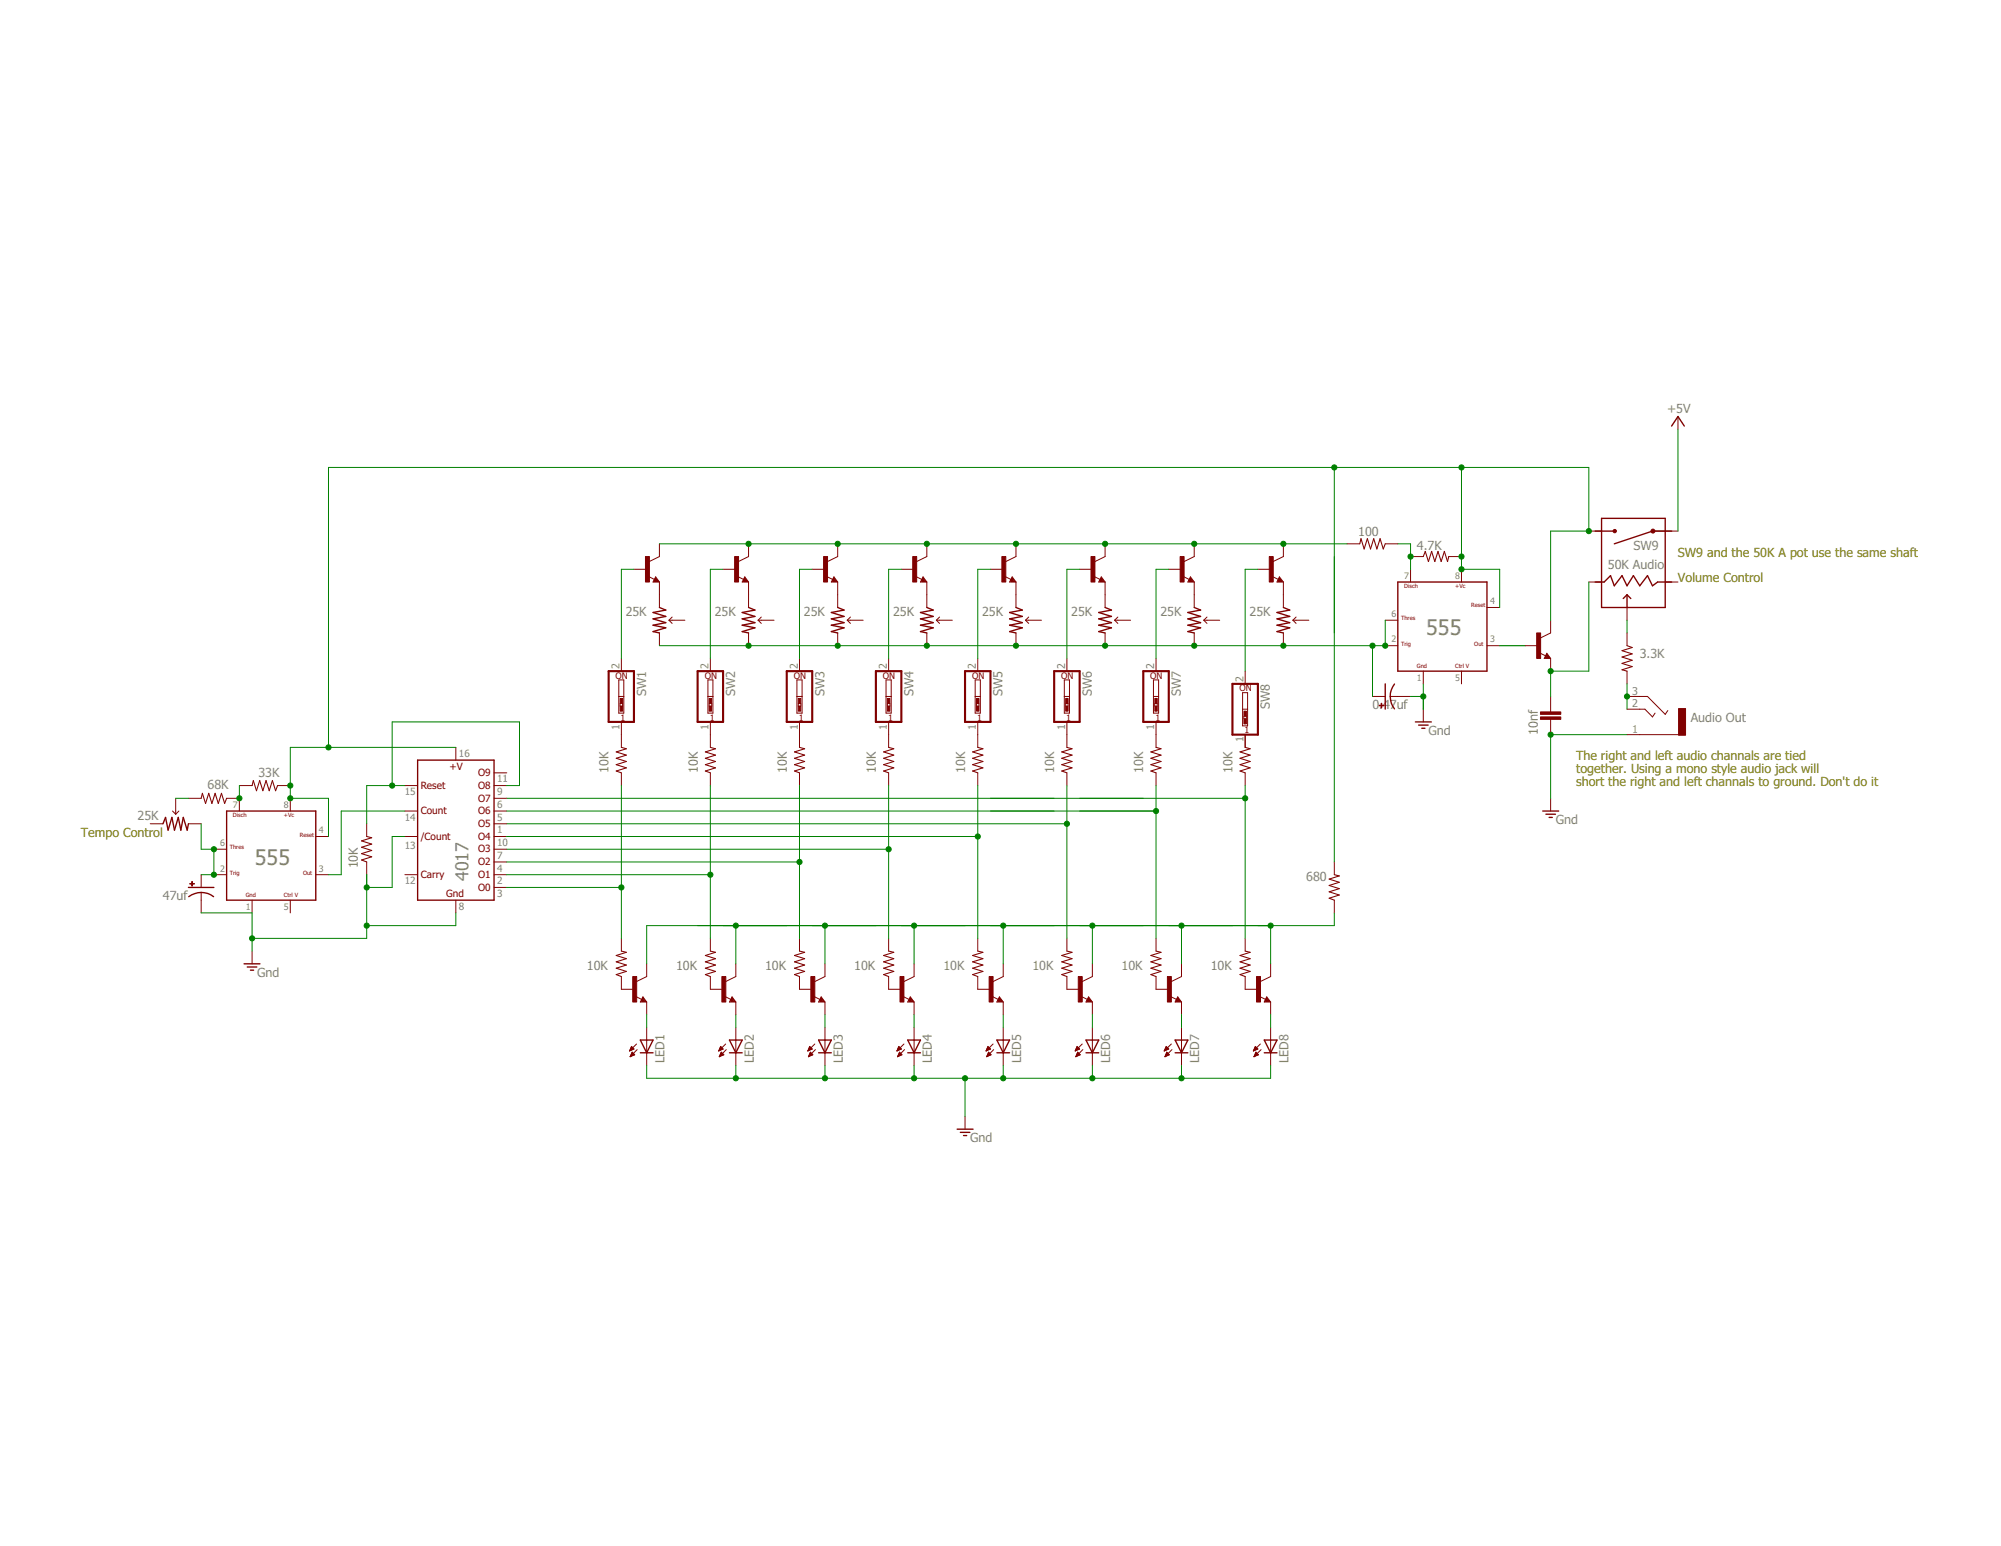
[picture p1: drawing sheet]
<svg xmlns="http://www.w3.org/2000/svg" width="279mm" height="216mm" viewBox="0 0 279 216" stroke-linecap="round" stroke-linejoin="round" font-family="sans-serif">
<path d="M209.4 90.2h3.6" fill="none" stroke="#808080" stroke-width=".14"/>
<g fill="none" stroke="#800000" stroke-width=".19">
<path d="M233.4 59.5l.9-1.3 .9 1.3M222.7 74.2h2.7M223.6 72.4h8.9v12.4h-8.9zM233.4 74.2h-2.7l-5.3 1.7M91.5 80.9l.1 .2h-.2l.1-.3 .4 .4h-.5M92.1 84.8l.9 .4-1.8 .3 1.8 .6-1.8 .3 1.8 .6-1.8 .3 1.8 .4-1.8 .5 .9 .2M104 80.9l.1 .2h-.3l.2-.3 .4 .4h-.6M104.5 84.8l.9 .4-1.8 .3 1.8 .6-1.8 .3 1.8 .6-1.8 .3 1.8 .4-1.8 .5 .9 .2M116.4 80.9l.1 .2h-.2l.1-.3 .4 .4h-.5M117 84.8l.9 .4-1.8 .3 1.8 .6-1.8 .3 1.8 .6-1.8 .3 1.8 .4-1.8 .5 .9 .2M128.9 80.9l.1 .2h-.3l.2-.3 .3 .4h-.5M129.4 84.8l.9 .4-1.8 .3 1.8 .6-1.8 .3 1.8 .6-1.8 .3 1.8 .4-1.8 .5 .9 .2"/>
<path d="M141.3 80.9l.1 .2h-.3l.2-.3 .4 .4h-.6M141.9 84.8l.8 .4-1.7 .3 1.7 .6-1.7 .3 1.7 .6-1.7 .3 1.7 .4-1.7 .5 .9 .2M153.8 80.9l.1 .2h-.3l.2-.3 .3 .4h-.5M154.3 84.8l.9 .4-1.8 .3 1.8 .6-1.8 .3 1.8 .6-1.8 .3 1.8 .4-1.8 .5 .9 .2M166.2 80.9l.1 .2h-.3l.2-.3 .4 .4h-.6M166.8 84.8l.8 .4-1.7 .3 1.7 .6-1.7 .3 1.7 .6-1.7 .3 1.7 .4-1.7 .5 .9 .2M178.6 80.9l.2 .2h-.3l.1-.3 .4 .4h-.5M179.2 84.8l.9 .4-1.8 .3 1.8 .6-1.8 .3 1.8 .6-1.8 .3 1.8 .4-1.8 .5 .9 .2M193.4 95.5v3.5M194.7 95.5a2.84 2.84 0 0 0 0 3.5M195.2 81.3h12.4v12.4h-12.4zM216 91.6l.1 .2h-.3l.2-.4 .3 .4h-.5"/>
<path d="M222.7 81.3h1.3l.9-.9 .5 1.4 1.1-1.4 .7 1.4 .9-1.4 .9 1.4 1-1.4 .7 1.4 .8-.5h1.9M227.2 83.1v1.7M227.2 83.1l-.5 .5M227.2 83.1l.5 .5M22.8 115l.3-.8 .4 1.7 .5-1.7 .4 1.7 .5-1.7 .4 1.7 .3-1.7 .5 1.7 .2-.9M31.6 113.3h12.5v12.4h-12.5zM58.3 106.2h10.7v19.5h-10.7zM197.6 100.8h2.3M198.1 101.3h1.3M198.5 101.7h.5M215.4 113.3h2.2M215.9 113.7h1.3"/>
<path d="M216.3 114.2h.4M26.3 123.9h3.6M26.4 125.2a2.84 2.84 0 0 1 3.4 0M34.1 134.6h2.2M34.5 135h1.4M35 135.5h.4M89.8 139.6l.1 .1h-.3l.2-.3 .3 .4h-.5M102.2 139.6l.1 .1h-.3l.2-.3 .4 .4h-.6M114.7 139.6v.1h-.2l.2-.3 .3 .4h-.5M127.1 139.6l.1 .1h-.3l.2-.3 .4 .4h-.6M139.6 139.6v.1h-.2l.2-.3 .3 .4h-.5M152 139.6l.1 .1h-.3l.2-.3 .3 .4h-.5"/>
<path d="M164.4 139.6l.1 .1h-.2l.1-.3 .4 .4h-.5M176.9 139.6l.1 .1h-.3l.2-.3 .3 .4h-.5M89.4 147h1.8M89.4 145.2h1.8l-.9 1.8zM101.9 147h1.7M101.9 145.2h1.7l-.9 1.8zM114.3 147h1.8M114.3 145.2h1.8l-.9 1.8zM126.7 145.2h1.8l-.9 1.8zM126.7 147h1.8M133.6 157.7h2.3M134.1 158.1h1.3"/>
<path d="M134.5 158.6h.5M139.2 147h1.8M139.2 145.2h1.8l-.9 1.8zM151.6 147h1.8M151.6 145.2h1.8l-.9 1.8zM164.1 147h1.8M164.1 145.2h1.8l-.9 1.8zM176.5 147h1.8M176.5 145.2h1.8l-.9 1.8z"/>
</g>
<g fill="none" stroke="#800000" stroke-width=".14">
<path d="M234.3 58.2v1.7M88.5 79.5h1.8M92.1 75.9v1.8l-1.4 .7M101 79.5h1.7M104.5 75.9v1.8l-1.4 .7M113.4 79.5h1.8M117 75.9v1.8l-1.5 .7M125.9 79.5h1.7M129.4 75.9v1.8l-1.4 .7M138.3 79.5h1.8M141.9 75.9v1.8l-1.5 .7M150.7 79.5h1.8"/>
<path d="M154.3 75.9v1.8l-1.4 .7M163.2 79.5h1.8M166.8 75.9v1.8l-1.5 .7M175.6 79.5h1.8M179.2 75.9v1.8l-1.4 .7M188.1 75.9h1.8M193.4 75.9h1.8M197 79.5v1.8M197 77.7h1.7M202.3 77.7h1.8M204.1 79.5v1.8M221.8 74.2h1.8"/>
<path d="M230.7 74.2h3.6M86.4 95h.7v4.6h-.7zM86.4 97.3h.7M86.6 98.3v.3M86.8 91.9v1.8M86.9 98.3v.3M90.5 80.5l.9 .4M91.5 80.6l.6 .7h-.9zM92.1 81.3v3.5M92.1 88.4v1.8M93.4 86.6h2.2M93.4 86.6l.5 .5"/>
<path d="M93.9 86.2l-.5 .4M98.8 95h.7v4.6h-.7zM98.8 97.3h.7M99 98.3v.3M99.2 91.9v1.8M99.4 98.3v.3M103 80.5l.8 .4M104 80.6l.5 .7h-.9zM104.5 81.3v3.5M104.5 88.4v1.8M105.9 86.6h2.2M105.9 86.6l.4 .5"/>
<path d="M106.3 86.2l-.4 .4M111.3 95h.7v4.6h-.7zM111.3 97.3h.7M111.5 98.3v.3M111.6 91.9v1.8M111.8 98.3v.3M115.4 80.5l.9 .4M116.4 80.6l.6 .7h-.9zM117 81.3v3.5M117 88.4v1.8M118.3 86.6h2.2M118.3 86.6l.4 .5"/>
<path d="M118.7 86.2l-.4 .4M123.7 95h.7v4.6h-.7zM123.7 97.3h.7M123.9 98.3v.3M124.1 91.9v1.8M124.3 98.3v.3M127.8 80.5l.9 .4M128.9 80.6l.5 .7h-.9zM129.4 81.3v3.5M129.4 88.4v1.8M130.7 86.6h2.3M130.7 86.6l.5 .5"/>
<path d="M131.2 86.2l-.5 .4M136.2 95h.7v4.6h-.7zM136.2 97.3h.7M136.4 98.3v.3M136.5 91.9v1.8M136.7 98.3v.3M140.3 80.5l.9 .4M141.3 80.6l.6 .7h-.9zM141.9 81.3v3.5M141.9 88.4v1.8M143.2 86.6h2.2M143.2 86.6l.4 .5"/>
<path d="M143.6 86.2l-.4 .4M148.6 95h.7v4.6h-.7zM148.6 97.3h.7M148.8 98.3v.3M149 91.9v1.8M149.1 98.3v.3M152.7 80.5l.9 .4M153.8 80.6l.5 .7h-.9zM154.3 81.3v3.5M154.3 88.4v1.8M155.6 86.6h2.3M155.6 86.6l.5 .5"/>
<path d="M156.1 86.2l-.5 .4M161.1 95h.7v4.6h-.7zM161.1 97.3h.7M161.2 98.3v.3M161.4 91.9v1.8M161.6 98.3v.3M165.2 80.5l.9 .4M166.2 80.6l.6 .7h-.9zM166.8 81.3v3.5M166.8 88.4v1.8M168.1 86.6h2.2M168.1 86.6l.4 .5"/>
<path d="M168.5 86.2l-.4 .4M173.5 96.7h.7v4.7h-.7zM173.5 99h.7M173.9 93.7v1.8M177.6 80.5l.9 .4M178.6 80.6l.6 .7h-.9zM179.2 81.3v3.5M179.2 88.4v1.8M180.5 86.6h2.3M180.5 86.6l.5 .5M181 86.2l-.5 .4M191.6 97.3h1.8"/>
<path d="M193.4 86.6h1.8M193.4 90.2h1.8M194.1 97.3h2.9M198.7 93.7v1.8M198.7 99v1.8M204.1 93.7v1.8M207.6 90.2h1.8M207.6 84.8h1.8M213 90.2h1.7M214.9 91.2l.9 .4M216 91.2l.5 .7h-.9zM216.5 86.6v1.8l-1.4 .7"/>
<path d="M216.5 91.9v1.8M216.5 97.3v2.1M221.8 81.3h1.8M227.2 97.3h2.8l2.5 2.5 .4-.6M227.2 99h2.5l1 1.1 .4-.5M227.2 84.8v1.8M227.2 88.4v1.8M227.2 93.7v1.8M232.5 81.3h1.8M21 115h1.8M24.1 113.3l.4 .4M24.5 111.5v2.2"/>
<path d="M25 113.3l-.5 .4M26.3 115h1.8M26.3 111.5h1.8M29.9 118.6h1.7M31.6 111.5h1.8v1.8M33.4 109.7h1.8M38.8 109.7h1.7M40.5 111.5v1.8M44.1 116.8h1.8M51.2 115v1.8M56.5 116.8h1.8M56.5 109.7h1.8"/>
<path d="M56.5 113.3h1.8M63.6 104.4v1.8M69 118.6h1.8M69 116.8h1.8M69 109.7h1.8M69 115h1.8M69 113.3h1.8M69 107.9h1.8M69 111.5h1.8M86.8 100.8v3.6M86.8 107.9v1.8M99.2 100.8v3.6"/>
<path d="M99.2 107.9v1.8M111.6 100.8v3.6M111.6 107.9v1.8M124.1 100.8v3.6M124.1 107.9v1.8M136.5 100.8v3.6M136.5 107.9v1.8M149 100.8v3.6M149 107.9v1.8M161.4 100.8v3.6M161.4 107.9v1.8M173.7 100v.4"/>
<path d="M173.9 102.6v1.8M173.9 107.9v1.8M174 100v.4M216.5 100.5v2.1M216.5 111.5v1.8M227.2 102.6h7.2M28.1 122.2v1.7M28.1 124.6v2.9M29.9 122.2h1.7M35.2 125.7v1.8M35.2 132.8v1.8M40.5 125.7v1.8"/>
<path d="M44.1 122.2h1.8M51.2 120.4v1.8M56.5 122.2h1.8M63.6 125.7v1.8M69 122.2h1.8M69 120.4h1.8M69 123.9h1.8M86.8 131v1.8M86.8 136.4v1.8h1.7M88.8 139.1l.8 .5M89.8 139.2l.5 .7h-.9zM90.3 134.6v1.8l-1.4 .7"/>
<path d="M90.3 139.9v1.8M99.2 131v1.8M99.2 136.4v1.8h1.8M101.2 139.1l.8 .5M102.2 139.2l.5 .7h-.8zM102.7 134.6v1.8l-1.4 .7M102.7 139.9v1.8M111.6 131v1.8M111.6 136.4v1.8h1.8M113.6 139.1l.9 .5M114.7 139.2l.5 .7h-.9zM115.2 134.6v1.8l-1.4 .7"/>
<path d="M115.2 139.9v1.8M124.1 131v1.8M124.1 136.4v1.8h1.8M126.1 139.1l.8 .5M127.1 139.2l.5 .7h-.9zM127.6 134.6v1.8l-1.4 .7M127.6 139.9v1.8M136.5 131v1.8M136.5 136.4v1.8h1.8M138.5 139.1l.9 .5M139.6 139.2l.5 .7h-.9zM140.1 134.6v1.8l-1.4 .7"/>
<path d="M140.1 139.9v1.8M149 131v1.8M149 136.4v1.8h1.7M151 139.1l.8 .5M152 139.2l.5 .7h-.9zM152.5 134.6v1.8l-1.4 .7M152.5 139.9v1.8M161.4 131v1.8M161.4 136.4v1.8h1.8M163.4 139.1l.9 .5M164.4 139.2l.6 .7h-.9zM165 134.6v1.8l-1.4 .7"/>
<path d="M165 139.9v1.8M173.9 131v1.8M173.9 136.4v1.8h1.7M175.9 139.1l.8 .5M176.9 139.2l.5 .7h-.9zM177.4 134.6v1.8l-1.4 .7M177.4 139.9v1.8M186.3 120.4v1.8M186.3 125.7v1.8M87.9 146.7h.1M87.9 146.7h.3M88 146.6h.3"/>
<path d="M88 147.6h.1M88 146.5h.5M88 147.5h.2M88.1 146.4h.4M88.1 147.4h.2M88.1 146.4h.3M88.1 147.3h.4M88.1 146.3h.2M88.1 147.3h.5M88.1 146.2h.1M88.2 147.2h.3M88.2 146.1l.3 .4-.6 .3z"/>
<path d="M88.2 147.1h.2M88.2 147h.1M88.3 147h.1M88.3 146.9l.3 .4-.6 .3zM88.9 145.8l-1 1M89 146.6l-1 1M90.3 143.5v5.3M100.4 146.7h.1M100.4 146.7h.2M100.4 146.6h.4M100.4 147.6h.1M100.5 146.5h.4"/>
<path d="M100.5 147.5h.1M100.5 146.4h.4M100.5 147.4h.3M100.5 146.4h.3M100.5 147.3h.5M100.6 146.3h.2M100.6 147.3h.4M100.6 146.2h.1M100.6 147.2h.3M100.6 147.1h.3M100.7 147h.1M100.7 146.9l.4 .4-.7 .3z"/>
<path d="M101 146.5l-.4-.4-.2 .7M101 146.5l-.6 .3M101.3 145.8l-.9 1M101.4 146.6l-1 1M102.7 143.5v5.3M112.8 146.7h.1M112.8 146.7h.2M112.9 146.6h.3M112.9 147.6h.1M112.9 146.5h.5M112.9 147.5h.2M112.9 146.4h.4"/>
<path d="M112.9 147.4h.3M113 146.4h.3M113 147.3h.4M113 146.3h.2M113 147.3h.5M113 146.2h.1M113.1 147.2h.3M113.1 146.1l.3 .4-.6 .3zM113.1 147.1h.2M113.1 147h.1M113.2 146.9l.3 .4-.6 .3zM113.8 145.8l-1 1"/>
<path d="M113.9 146.6l-1 1M115.2 143.5v5.3M125.2 146.7h.1M125.3 146.7h.2M125.3 146.6h.4M125.3 147.6h.1M125.3 146.5h.5M125.4 146.4h.4M125.4 147.5h.1M125.4 147.4h.3M125.4 146.4h.3M125.4 146.3h.2"/>
<path d="M125.4 147.3h.5M125.5 147.3h.4M125.5 146.2h.1M125.5 147.2h.3M125.5 147.1h.3M125.6 147h.1M125.6 146.9l.3 .4-.6 .3zM125.9 146.5l-.4-.4-.3 .7M125.9 146.5l-.7 .3M126.2 145.8l-1 1M126.3 146.6l-1 1M127.6 143.5v5.3"/>
<path d="M134.7 155.9v1.8M137.7 146.7h.1M137.7 146.7h.2M137.8 146.6h.3M137.8 147.6h.1M137.8 146.5h.5M137.8 147.5h.2M137.8 146.4h.4M137.8 147.4h.3M137.9 146.4h.3M137.9 146.3h.2M137.9 147.3h.4"/>
<path d="M137.9 146.2h.1M137.9 147.2h.4M137.9 146.1l.4 .4-.6 .3zM138 147.1h.2M138 147h.1M138 146.9l.4 .4-.6 .3zM138.7 145.8l-1 1M138.7 146.6l-.9 1M140.1 143.5v5.3M150.1 146.7h.1M150.2 146.7h.2M150.2 146.6h.3"/>
<path d="M150.2 147.6h.1M150.2 146.5h.5M150.2 147.5h.2M150.3 146.4h.4M150.3 147.4h.3M150.3 146.4h.3M150.3 147.3h.4M150.3 146.3h.2M150.3 147.3h.5M150.4 146.2h.1M150.4 147.2h.3M150.4 146.1l.3 .4-.6 .3z"/>
<path d="M150.4 147.1h.2M150.4 147h.2M150.5 147h.1M150.5 146.9l.3 .4-.6 .3zM151.1 145.8l-1 1M151.2 146.6l-1 1M152.5 143.5v5.3M162.6 146.7h.1M162.6 146.7h.2M162.6 146.6h.4M162.7 147.6h.1M162.7 146.5h.5"/>
<path d="M162.7 147.5h.2M162.7 146.4h.4M162.7 147.4h.3M162.8 146.4h.2M162.8 147.3h.4M162.8 146.3h.2M162.8 146.2h.1M162.8 147.2h.4M162.8 146.1l.4 .4-.6 .3zM162.9 147.1h.2M162.9 147h.1M162.9 146.9l.4 .4-.6 .3z"/>
<path d="M163.6 145.8l-1 1M163.6 146.6l-.9 1M165 143.5v5.3M175 146.7h.1M175 146.7h.3M175.1 146.6h.3M175.1 146.5h.5M175.1 147.6h.1M175.1 147.5h.2M175.2 146.4h.4M175.2 146.4h.3M175.2 147.4h.3"/>
<path d="M175.2 147.3h.4M175.2 146.3h.2M175.2 147.3h.5M175.3 146.2h.1M175.3 147.2h.3M175.3 146.1l.3 .4-.6 .3zM175.3 147.1h.2M175.3 147h.2M175.4 147h.1M175.4 146.9l.3 .4-.6 .3zM176 145.8l-1 1M176.1 146.6l-1 1"/>
<path d="M177.4 143.5v5.3"/>
</g>
<g fill="none" stroke="#800000" stroke-width=".15">
<path d="M189.9 75.9l.1-.7 .5 1.5 .4-1.5 .5 1.5 .4-1.5 .5 1.5 .4-1.5 .4 1.5 .3-.8M198.7 77.7l.3-.7 .5 1.4 .4-1.4 .4 1.4 .5-1.4 .4 1.4 .5-1.4 .4 1.4 .2-.7M227.2 90.2l.7 .2-1.4 .5 1.4 .4-1.4 .5 1.4 .4-1.4 .4 1.4 .5-1.4 .4 .7 .2M28.1 111.5l.2-.7 .4 1.4 .4-1.4 .5 1.4 .4-1.4 .5 1.4 .4-1.4 .5 1.4 .2-.7M35.2 109.7l.2-.7 .4 1.4 .5-1.4 .4 1.4 .4-1.4 .5 1.4 .4-1.4 .5 1.4 .3-.7M51.2 116.8l.7 .2-1.4 .4 1.4 .5-1.4 .4 1.4 .5-1.4 .4 1.4 .5-1.4 .4 .7 .3M86.8 104.4l.7 .2-1.5 .4 1.5 .5-1.5 .4 1.5 .4-1.5 .5 1.5 .4-1.5 .5 .8 .2M99.2 104.4l.7 .2-1.4 .4 1.4 .5-1.4 .4 1.4 .4-1.4 .5 1.4 .4-1.4 .5 .7 .2M111.6 104.4l.8 .2-1.5 .4 1.5 .5-1.5 .4 1.5 .4-1.5 .5 1.5 .4-1.5 .5 .7 .2M124.1 104.4l.7 .2-1.4 .4 1.4 .5-1.4 .4 1.4 .4-1.4 .5 1.4 .4-1.4 .5 .7 .2M136.5 104.4l.7 .2-1.4 .4 1.4 .5-1.4 .4 1.4 .4-1.4 .5 1.4 .4-1.4 .5 .7 .2M149 104.4l.7 .2-1.4 .4 1.4 .5-1.4 .4 1.4 .4-1.4 .5 1.4 .4-1.4 .5 .7 .2"/>
<path d="M161.4 104.4l.7 .2-1.4 .4 1.4 .5-1.4 .4 1.4 .4-1.4 .5 1.4 .4-1.4 .5 .7 .2M173.9 104.4l.7 .2-1.5 .4 1.5 .5-1.5 .4 1.5 .4-1.5 .5 1.5 .4-1.5 .5 .8 .2M86.8 132.8l.7 .2-1.5 .4 1.5 .5-1.5 .4 1.5 .5-1.5 .4 1.5 .5-1.5 .4 .8 .3M99.2 132.8l.7 .2-1.4 .4 1.4 .5-1.4 .4 1.4 .5-1.4 .4 1.4 .5-1.4 .4 .7 .3M111.6 132.8l.8 .2-1.5 .4 1.5 .5-1.5 .4 1.5 .5-1.5 .4 1.5 .5-1.5 .4 .7 .3M124.1 132.8l.7 .2-1.4 .4 1.4 .5-1.4 .4 1.4 .5-1.4 .4 1.4 .5-1.4 .4 .7 .3M136.5 132.8l.7 .2-1.4 .4 1.4 .5-1.4 .4 1.4 .5-1.4 .4 1.4 .5-1.4 .4 .7 .3M149 132.8l.7 .2-1.4 .4 1.4 .5-1.4 .4 1.4 .5-1.4 .4 1.4 .5-1.4 .4 .7 .3M161.4 132.8l.7 .2-1.4 .4 1.4 .5-1.4 .4 1.4 .5-1.4 .4 1.4 .5-1.4 .4 .7 .3M173.9 132.8l.7 .2-1.5 .4 1.5 .5-1.5 .4 1.5 .5-1.5 .4 1.5 .5-1.5 .4 .8 .3M186.3 122.2l.7 .1-1.4 .5 1.4 .4-1.4 .5 1.4 .4-1.4 .4 1.4 .5-1.4 .4 .7 .3"/>
</g>
<path d="M85 93.7h3.5v7.1h-3.5zM97.4 93.7h3.6v7.1h-3.6zM109.9 93.7h3.5v7.1h-3.5zM122.3 93.7h3.6v7.1h-3.6zM134.7 93.7h3.6v7.1h-3.6zM147.2 93.7h3.5v7.1h-3.5zM159.6 93.7h3.6v7.1h-3.6zM172.1 95.5h3.5v7.1h-3.5z" fill="none" stroke="#800000" stroke-width=".3"/>
<g fill="#800000" stroke="#800000" stroke-width=".14">
<path d="M86.6 97.5h.3v.8h-.3z"/>
<path d="M86.6 98.6h.3v.7h-.3z"/>
<path d="M99 97.5h.4v.8h-.4z"/>
<path d="M99 98.6h.4v.7h-.4z"/>
<path d="M111.5 97.5h.3v.8h-.3z"/>
<path d="M111.5 98.6h.3v.7h-.3z"/>
<path d="M123.9 97.5h.3v.8h-.3z"/>
<path d="M123.9 98.6h.3v.7h-.3z"/>
<path d="M136.4 97.5h.3v.8h-.3z"/>
<path d="M136.4 98.6h.3v.7h-.3z"/>
<path d="M148.8 97.5h.3v.8h-.3z"/>
<path d="M148.8 98.6h.3v.7h-.3z"/>
<path d="M161.2 97.5h.4v.8h-.4z"/>
<path d="M161.2 98.6h.4v.7h-.4z"/>
<path d="M173.7 99.3h.3v.7h-.3z"/>
<path d="M173.7 100.4h.3v.7h-.3z"/>
<path d="M192.8 98.2h.1v.6h-.1z"/>
<path d="M192.6 98.5h.6v.1h-.6z"/>
<path d="M90.1 77.7h.6v3.6h-.6z"/>
<path d="M102.6 77.7h.5v3.6h-.5z"/>
<path d="M115 77.7h.5v3.6h-.5z"/>
<path d="M127.4 77.7h.6v3.6h-.6z"/>
<path d="M139.9 77.7h.5v3.6h-.5z"/>
<path d="M152.3 77.7h.6v3.6h-.6z"/>
<path d="M164.8 77.7h.5v3.6h-.5z"/>
<path d="M177.2 77.7h.6v3.6h-.6z"/>
<path d="M88.3 136.4h.6v3.5h-.6z"/>
<path d="M100.8 136.4h.5v3.5h-.5z"/>
<path d="M113.2 136.4h.6v3.5h-.6z"/>
<path d="M125.7 136.4h.5v3.5h-.5z"/>
<path d="M138.1 136.4h.6v3.5h-.6z"/>
<path d="M150.6 136.4h.5v3.5h-.5z"/>
<path d="M163 136.4h.6v3.5h-.6z"/>
<path d="M175.5 136.4h.5v3.5h-.5z"/>
<path d="M26.5 123.4h.6v.1h-.6z"/>
<path d="M26.8 123.1h.1v.6h-.1z"/>
<path d="M215.1 100.1h2.8v.4h-2.8z"/>
<path d="M215.1 99.4h2.8v.4h-2.8z"/>
<path d="M214.6 88.4h.5v3.5h-.5z"/>
<path d="M234.4 99h1v3.7h-1z"/>
</g>
<g fill="#800000" stroke="#800000" stroke-width=".14">
<circle cx="225.5" cy="74.2" r=".23"/>
<circle cx="230.8" cy="74.2" r=".28"/>
</g>
<g fill="none" stroke="#008000" stroke-width=".14">
<path d="M234.3 59.9v14.3M88.5 79.5h-1.7v12.4M92.1 75.9h96M101 79.5h-1.8v12.4M113.4 79.5h-1.8v12.4M125.9 79.5h-1.8v12.4M138.3 79.5h-1.8v12.4M150.7 79.5h-1.7v12.4M163.2 79.5h-1.8v12.4M175.6 79.5h-1.7v14.2M186.3 65.3v55.1M195.2 75.9h1.8v3.6"/>
<path d="M204.1 65.3v14.2h5.3v5.3M191.6 90.2v7.1M193.4 86.6v3.6h-101.3M197 97.3h1.7M198.7 95.5v3.5M209.4 90.2h3.6M216.5 86.6v-12.4h5.3v-8.9h-175.9v39.1M221.8 81.3v12.4h-5.3v3.6M227.2 86.6v1.8M227.2 95.5v3.5M24.5 111.5h1.8M28.1 115v3.6h1.8v3.6h-1.8"/>
<path d="M33.4 109.7v1.8M54.8 109.7v-8.9h17.7v8.9h-1.7M56.5 116.8h-1.7v7.1h-3.6M56.5 109.7h-5.3v5.3M56.5 113.3h-8.9v8.9h-1.7M63.6 104.4h-23.1v7.1h5.4v5.3M70.8 116.8h65.7M70.8 113.3h90.6M70.8 115h78.2M70.8 111.5h103.1M70.8 118.6h53.3M86.8 109.7v21.3"/>
<path d="M99.2 109.7v21.3M111.6 109.7v21.3M124.1 109.7v21.3M136.5 109.7v21.3M149 109.7v21.3M161.4 109.7v21.3M173.9 109.7v21.3M227.2 102.6h-10.7v8.9M28.1 127.5h7.1v5.3M51.2 122.2v8.8h-16M63.6 127.5v1.8h-12.4M70.8 123.9h16"/>
<path d="M70.8 122.2h28.4M70.8 120.4h40.8M102.7 129.3v5.3M115.2 129.3v5.3M127.6 129.3v5.3M140.1 129.3v5.3M152.5 129.3v5.3M165 129.3v5.3M177.4 129.3v5.3M186.3 127.5v1.8h-96v5.3M90.3 141.7v1.8M90.3 148.8v1.8h87.1v-1.8"/>
<path d="M102.7 141.7v1.8M102.7 148.8v1.8M115.2 141.7v1.8M115.2 148.8v1.8M127.6 141.7v1.8M127.6 148.8v1.8M134.7 150.6v5.3M140.1 141.7v1.8M140.1 148.8v1.8M152.5 141.7v1.8M152.5 148.8v1.8M165 141.7v1.8"/>
<path d="M165 148.8v1.8M177.4 141.7v1.8"/>
</g>
<g fill="#008000" stroke="#008000" stroke-width=".14">
<circle cx="33.4" cy="111.5" r=".36"/>
<circle cx="51.2" cy="123.9" r=".36"/>
<circle cx="35.2" cy="131" r=".36"/>
<circle cx="51.2" cy="129.3" r=".36"/>
<circle cx="99.2" cy="122.2" r=".36"/>
<circle cx="111.6" cy="120.4" r=".36"/>
<circle cx="136.5" cy="116.8" r=".36"/>
<circle cx="149" cy="115" r=".36"/>
<circle cx="161.4" cy="113.3" r=".36"/>
<circle cx="173.9" cy="111.5" r=".36"/>
<circle cx="177.4" cy="129.3" r=".36"/>
<circle cx="54.8" cy="109.7" r=".36"/>
<circle cx="29.9" cy="122.2" r=".36"/>
<circle cx="29.9" cy="118.6" r=".36"/>
<circle cx="104.5" cy="90.2" r=".36"/>
<circle cx="117" cy="90.2" r=".36"/>
<circle cx="129.4" cy="90.2" r=".36"/>
<circle cx="179.2" cy="90.2" r=".36"/>
<circle cx="166.8" cy="90.2" r=".36"/>
<circle cx="154.3" cy="90.2" r=".36"/>
<circle cx="141.9" cy="90.2" r=".36"/>
<circle cx="193.4" cy="90.2" r=".36"/>
<circle cx="191.6" cy="90.2" r=".36"/>
<circle cx="104.5" cy="75.9" r=".36"/>
<circle cx="117" cy="75.9" r=".36"/>
<circle cx="179.2" cy="75.9" r=".36"/>
<circle cx="166.8" cy="75.9" r=".36"/>
<circle cx="154.3" cy="75.9" r=".36"/>
<circle cx="141.9" cy="75.9" r=".36"/>
<circle cx="129.4" cy="75.9" r=".36"/>
<circle cx="198.7" cy="97.3" r=".36"/>
<circle cx="124.1" cy="118.6" r=".36"/>
<circle cx="86.8" cy="123.9" r=".36"/>
<circle cx="102.7" cy="150.6" r=".36"/>
<circle cx="115.2" cy="150.6" r=".36"/>
<circle cx="127.6" cy="150.6" r=".36"/>
<circle cx="140.1" cy="150.6" r=".36"/>
<circle cx="134.7" cy="150.6" r=".36"/>
<circle cx="152.5" cy="150.6" r=".36"/>
<circle cx="165" cy="150.6" r=".36"/>
<circle cx="216.5" cy="93.7" r=".36"/>
<circle cx="216.5" cy="102.6" r=".36"/>
<circle cx="197" cy="77.7" r=".36"/>
<circle cx="102.7" cy="129.3" r=".36"/>
<circle cx="115.2" cy="129.3" r=".36"/>
<circle cx="127.6" cy="129.3" r=".36"/>
<circle cx="140.1" cy="129.3" r=".36"/>
<circle cx="152.5" cy="129.3" r=".36"/>
<circle cx="165" cy="129.3" r=".36"/>
<circle cx="204.1" cy="79.5" r=".36"/>
<circle cx="204.1" cy="77.7" r=".36"/>
<circle cx="204.1" cy="65.3" r=".36"/>
<circle cx="186.3" cy="65.3" r=".36"/>
<circle cx="45.9" cy="104.4" r=".36"/>
<circle cx="40.5" cy="109.7" r=".36"/>
<circle cx="40.5" cy="111.5" r=".36"/>
<circle cx="221.8" cy="74.2" r=".36"/>
<circle cx="227.2" cy="97.3" r=".36"/>
</g>
<g font-size="3" fill="#808080">
<text x="199.1" y="88.7">555</text>
<text x="35.6" y="120.7">555</text>
</g>
<text font-size="2.5" fill="#808080" x="65.4" y="123" transform="rotate(-90 65.4 123)">4017</text>
<g font-size="1.8" fill="#808080">
<text x="232.8" y="57.6">+5V</text>
<text x="189.7" y="74.9">100</text>
<text x="197.9" y="76.8">4.7K</text>
<text x="228.1" y="76.8">SW9</text>
<text x="224.5" y="79.5">50K Audio</text>
<text x="87.4" y="86.1">25K</text>
<text x="99.8" y="86.1">25K</text>
<text x="112.3" y="86.1">25K</text>
<text x="124.7" y="86.1">25K</text>
<text x="137.1" y="86.1">25K</text>
<text x="149.6" y="86.1">25K</text>
<text x="162" y="86.1">25K</text>
<text x="174.5" y="86.1">25K</text>
<text x="229" y="91.9">3.3K</text>
<text x="90.2" y="97.2" transform="rotate(-90 90.2 97.2)">SW1</text>
<text x="102.7" y="97.2" transform="rotate(-90 102.7 97.2)">SW2</text>
<text x="115.1" y="97.2" transform="rotate(-90 115.1 97.2)">SW3</text>
<text x="127.6" y="97.2" transform="rotate(-90 127.6 97.2)">SW4</text>
<text x="140" y="97.2" transform="rotate(-90 140 97.2)">SW5</text>
<text x="152.4" y="97.2" transform="rotate(-90 152.4 97.2)">SW6</text>
<text x="164.9" y="97.2" transform="rotate(-90 164.9 97.2)">SW7</text>
<text x="177.3" y="99" transform="rotate(-90 177.3 99)">SW8</text>
<text x="191.6" y="99">0.47uf</text>
<text x="236.1" y="100.8">Audio Out</text>
<text x="85" y="107.9" transform="rotate(-90 85 107.9)">10K</text>
<text x="97.4" y="107.9" transform="rotate(-90 97.4 107.9)">10K</text>
<text x="109.9" y="107.9" transform="rotate(-90 109.9 107.9)">10K</text>
<text x="122.3" y="107.9" transform="rotate(-90 122.3 107.9)">10K</text>
<text x="134.7" y="107.9" transform="rotate(-90 134.7 107.9)">10K</text>
<text x="147.2" y="107.9" transform="rotate(-90 147.2 107.9)">10K</text>
<text x="159.6" y="107.9" transform="rotate(-90 159.6 107.9)">10K</text>
<text x="172.1" y="107.9" transform="rotate(-90 172.1 107.9)">10K</text>
<text x="199.5" y="102.6">Gnd</text>
<text x="214.7" y="102.6" transform="rotate(-90 214.7 102.6)">10nf</text>
<text x="29" y="110.2">68K</text>
<text x="36.1" y="108.5">33K</text>
<text x="19.2" y="114.5">25K</text>
<text x="217.2" y="115">Gnd</text>
<text x="22.8" y="125.7">47uf</text>
<text x="50" y="121.3" transform="rotate(-90 50 121.3)">10K</text>
<text x="182.4" y="123">680</text>
<text x="35.9" y="136.4">Gnd</text>
<text x="82" y="135.5">10K</text>
<text x="94.4" y="135.5">10K</text>
<text x="106.8" y="135.5">10K</text>
<text x="119.3" y="135.5">10K</text>
<text x="131.7" y="135.5">10K</text>
<text x="144.2" y="135.5">10K</text>
<text x="156.6" y="135.5">10K</text>
<text x="169.1" y="135.5">10K</text>
<text x="92.8" y="148.5" transform="rotate(-90 92.8 148.5)">LED1</text>
<text x="105.2" y="148.5" transform="rotate(-90 105.2 148.5)">LED2</text>
<text x="117.7" y="148.5" transform="rotate(-90 117.7 148.5)">LED3</text>
<text x="130.1" y="148.5" transform="rotate(-90 130.1 148.5)">LED4</text>
<text x="142.6" y="148.5" transform="rotate(-90 142.6 148.5)">LED5</text>
<text x="155" y="148.5" transform="rotate(-90 155 148.5)">LED6</text>
<text x="167.5" y="148.5" transform="rotate(-90 167.5 148.5)">LED7</text>
<text x="179.9" y="148.5" transform="rotate(-90 179.9 148.5)">LED8</text>
<text x="135.5" y="159.5">Gnd</text>
</g>
<g font-size="1.8" fill="#808000">
<text x="234.3" y="77.7">SW9 and the 50K A pot use the same shaft</text>
<text x="234.3" y="81.3">Volume Control</text>
<text x="220.1" y="106.2">The right and left audio channals are tied</text>
<text x="220.1" y="107.9">together. Using a mono style audio jack will</text>
<text x="220.1" y="109.7">short the right and left channals to ground. Don't do it</text>
<text x="11.3" y="116.8">Tempo Control</text>
</g>
<g font-size="1.5" fill="#808080">
<text x="86.5" y="93.5" transform="rotate(-90 86.5 93.5)">2</text>
<text x="98.9" y="93.5" transform="rotate(-90 98.9 93.5)">2</text>
<text x="111.4" y="93.5" transform="rotate(-90 111.4 93.5)">2</text>
<text x="123.8" y="93.5" transform="rotate(-90 123.8 93.5)">2</text>
<text x="136.3" y="93.5" transform="rotate(-90 136.3 93.5)">2</text>
<text x="148.7" y="93.5" transform="rotate(-90 148.7 93.5)">2</text>
<text x="161.2" y="93.5" transform="rotate(-90 161.2 93.5)">2</text>
<text x="173.6" y="95.2" transform="rotate(-90 173.6 95.2)">2</text>
<text x="86.5" y="101.9" transform="rotate(-90 86.5 101.9)">1</text>
<text x="98.9" y="101.9" transform="rotate(-90 98.9 101.9)">1</text>
<text x="111.4" y="101.9" transform="rotate(-90 111.4 101.9)">1</text>
<text x="123.8" y="101.9" transform="rotate(-90 123.8 101.9)">1</text>
<text x="136.3" y="101.9" transform="rotate(-90 136.3 101.9)">1</text>
<text x="148.7" y="101.9" transform="rotate(-90 148.7 101.9)">1</text>
<text x="161.2" y="101.9" transform="rotate(-90 161.2 101.9)">1</text>
<text x="227.9" y="97">3</text>
<text x="227.9" y="98.8">2</text>
<text x="173.6" y="103.7" transform="rotate(-90 173.6 103.7)">1</text>
<text x="227.9" y="102.4">1</text>
</g>
<g font-size="1.4" fill="#800000">
<text x="62.8" y="107.5">+V</text>
<text x="58.8" y="110.2">Reset</text>
<text x="58.8" y="113.7">Count</text>
<text x="66.8" y="108.4">O9</text>
<text x="66.8" y="110.2">O8</text>
<text x="66.8" y="111.9">O7</text>
<text x="66.8" y="113.7">O6</text>
<text x="58.8" y="117.3">/Count</text>
<text x="66.8" y="115.5">O5</text>
<text x="66.8" y="117.3">O4</text>
<text x="66.8" y="119">O3</text>
<text x="58.8" y="122.6">Carry</text>
<text x="62.3" y="125.3">Gnd</text>
<text x="66.8" y="120.8">O2</text>
<text x="66.8" y="122.6">O1</text>
<text x="66.8" y="124.4">O0</text>
</g>
<g font-size="1.4" fill="#808080">
<text x="64.1" y="105.7">16</text>
<text x="56.5" y="111">15</text>
<text x="69.4" y="109.3">11</text>
<text x="69.4" y="111">9</text>
<text x="69.4" y="112.8">6</text>
<text x="56.5" y="114.6">14</text>
<text x="56.5" y="118.6">13</text>
<text x="69.4" y="114.6">5</text>
<text x="69.4" y="116.4">1</text>
<text x="69.4" y="118.2">10</text>
<text x="69.4" y="119.9">7</text>
<text x="56.5" y="123.5">12</text>
<text x="69.4" y="121.7">4</text>
<text x="69.4" y="123.5">2</text>
<text x="69.4" y="125.3">3</text>
<text x="64.1" y="127">8</text>
</g>
<g font-size="1.2" fill="#808080">
<text x="196.1" y="80.8">7</text>
<text x="203.2" y="80.8">8</text>
<text x="194.3" y="89.7">2</text>
<text x="194.3" y="86.2">6</text>
<text x="208.1" y="89.7">3</text>
<text x="208.1" y="84.4">4</text>
<text x="197.9" y="95">1</text>
<text x="203.2" y="95">5</text>
<text x="32.5" y="112.8">7</text>
<text x="39.6" y="112.8">8</text>
<text x="30.8" y="118.2">6</text>
<text x="44.5" y="116.4">4</text>
<text x="30.8" y="121.7">2</text>
<text x="44.5" y="121.7">3</text>
<text x="34.3" y="127">1</text>
<text x="39.6" y="127">5</text>
</g>
<g font-size="1.2" fill="#800000">
<text x="86" y="94.8">ON</text>
<text x="98.4" y="94.8">ON</text>
<text x="110.8" y="94.8">ON</text>
<text x="123.3" y="94.8">ON</text>
<text x="135.7" y="94.8">ON</text>
<text x="148.2" y="94.8">ON</text>
<text x="160.6" y="94.8">ON</text>
<text x="86.7" y="100.6">1</text>
<text x="99.1" y="100.6">1</text>
<text x="111.5" y="100.6">1</text>
<text x="124" y="100.6">1</text>
<text x="136.4" y="100.6">1</text>
<text x="148.9" y="100.6">1</text>
<text x="161.3" y="100.6">1</text>
<text x="173.1" y="96.6">ON</text>
<text x="173.8" y="102.4">1</text>
</g>
<g font-size=".8" fill="#800000">
<text x="196.1" y="82.2">Disch</text>
<text x="203.2" y="82.2">+Vc</text>
<text x="195.6" y="86.6">Thres</text>
<text x="205.4" y="84.8">Reset</text>
<text x="195.6" y="90.2">Trig</text>
<text x="197.9" y="93.3">Gnd</text>
<text x="203.2" y="93.3">Ctrl V</text>
<text x="205.9" y="90.2">Out</text>
<text x="32.1" y="118.6">Thres</text>
<text x="32.5" y="114.2">Disch</text>
<text x="39.6" y="114.2">+Vc</text>
<text x="41.9" y="116.8">Reset</text>
<text x="32.1" y="122.2">Trig</text>
<text x="34.3" y="125.3">Gnd</text>
<text x="39.6" y="125.3">Ctrl V</text>
<text x="42.3" y="122.2">Out</text>
</g>
</svg>
